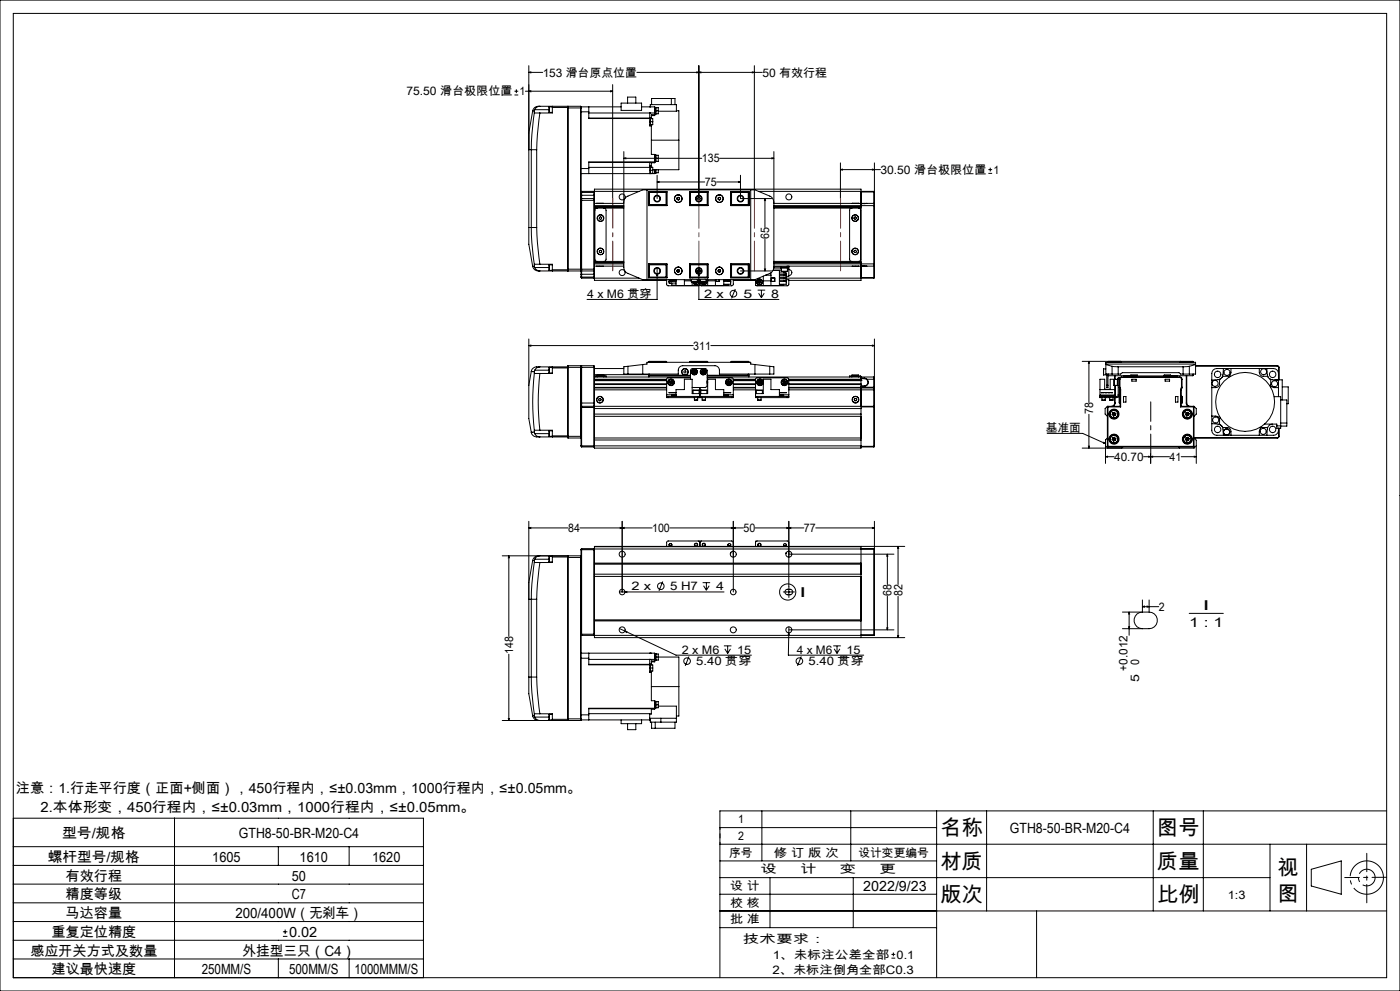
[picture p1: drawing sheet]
<svg xmlns="http://www.w3.org/2000/svg" width="420mm" height="297mm" viewBox="0 0 420 297" stroke-linecap="round" stroke-linejoin="round" font-family="sans-serif">
<g fill="none" stroke="#000" stroke-width=".3">
<path d="M0 0h420v297h-420zM4 4h412v289h-412zM158.6 19.7v48.5M209.7 19.7v39.8M226.3 19.7v39.8M154.3 28.5h1.2M154.3 27.3h1.2M154.9 26.8v1.1M157.6 27.3h26.2M158.6 21.7l.6-.1v.2zM158.6 21.7h4.2M158.6 27.3l.6-.1v.3z"/>
<path d="M159.8 33.2l-1.2 6.7v5h.8M159.8 33.2l.5 .1M160.3 33.7l-.7 6.6-.2 4.6M160.3 33.7l1.7 .2M160.3 33.3v.4M160.4 32.9l-.1 .4M160.4 32.9h4.3M162 31.9h-.4a1.75 1.75 0 0 0-1.8 1.3M162 33.9l-.8 6.5-.2 4.5M162 31.9l8.3 .1M162 31.9l-.9 .2-.7 .8M164.8 32v1.7"/>
<path d="M164.8 32h.9M164.8 33.7h.9M165.7 31.9v.3M165.7 32.2v1.7h-3.7M165.7 32.2h4.6M170.3 32v.3M170.3 32.3v48.4M170.3 32.3h4M170.4 31.9v49.3M170.4 31.9h3.8M170.4 31.9l-.1 .1M174.2 31.9v49.3"/>
<path d="M174.2 31.9l.1 .4M174.3 32.3v48.8M174.3 32h12M174.3 33.5h2.3M176.6 32v1.5M176.6 33.5v2h18.3M176.6 35.4h18.3M176.6 33.9h19.8M183.2 27.2l.6 .1-.6 .2zM183.8 25.4v34.1M186.3 30.9h6.2v2.2h-6.2zM188.3 30.9v-1.8h2.4v1.8"/>
<path d="M191.1 21.7h37.6M192.5 32h3.9v2.6h-1M194.9 36.5v1.2h.5M194.9 35.5h.3v2M194.9 35.5v1M194.9 36.5h.1M194.9 35.4v.1M194.9 33.9h.1M194.9 33.9v1.4M194.9 32h.1M194.9 32h.2v-.6h7.8v1.9h-5.4M194.9 36.5h.9"/>
<path d="M194.9 35.3v.1M194.9 35.3h.5M195.2 35.6h.6v.9M195.4 37.4v.3M195.4 37.7v8.6h1v2.5h-1v.9M195.4 35.3v.3M195.5 31.4v-1.9h7v1.9M195.8 36.5v.9l-.9 .1M196.4 34.4h-1v.9M196.4 32.2h.4v2h-.4M196.4 33.2h1.1M196.6 32.2v2"/>
<path d="M196.8 32.3h.7v.9M197.5 33.2v.9h-.7M201.4 29.5v1.9M202.9 33.2h.8v8.8M209.1 21.6l.6 .1-.6 .1zM209.7 21.7l.6-.1v.2zM225.7 21.6l.6 .1-.6 .1zM159.4 44.9h1.6M159.4 44.9v23.3M161 44.9v23.3M174.3 50.5h2.3M174.3 57.7h4"/>
<path d="M174.3 58.5h4M174.5 59.5v21.7M174.5 57.4v2.1M174.5 59.5h3.7M174.5 59.5l-.2 .2M174.5 57.4l-.2 .1M174.5 57.4h3.7M176.6 50.5v1.5M176.6 48.7h19.8M176.6 50.2h18.3M178.2 59.5v21.7M178.2 57.4v2.1"/>
<path d="M178.2 59.5l.1 .2M178.2 57.4l.1 .1M178.3 59.7v.3M178.3 59.7v-3h80v4.9M178.3 57.4h13.4M187.1 47.4l.6-.1v.3zM187.1 45.4v34.7l.4 1.1 .5 .6 4.8 2h33.7l4.8-2 .5-.6 .4-1.1M187.1 47.4h23.4M194.1 56.9v26.9M194.6 57.4h5.5v4.2h-5.5zM194.7 57.7v3.9M194.7 57.7h5.1"/>
<path d="M194.8 57.5v4M194.8 57.5l-.1 .2M194.8 57.5h5.3M194.9 48.7h.1M194.9 48.7v1M194.9 50.2v1.8M194.9 50.1h.3v1.9M194.9 52h.1M194.9 49.7v.5M194.9 49.7h.5M194.9 51h.9M195.2 50.1h.6v.9"/>
<path d="M195.4 49.7v.4M195.4 52h.1M195.4 42h8.3M195.8 51v1h-.6M196.4 48.5h-19.8v2M196.4 46.5l.2 2M196.4 50.9v1.1h-22.1M196.6 46.5h.9v1.9h-.7M196.6 50.9v1M196.8 46.5v1.9l-.4 .1M196.8 50.9v1h-.4M197.1 54.5l.6-.1v.3z"/>
<path d="M197.1 52.5v7M197.1 54.5h14.3M197.5 50.9v.9h-.7M199.8 57.7l.2-.2v4l-.2-.2M199.8 57.7v3.6M203.1 59.3l.1 .4M203.2 59.7l.3 .2M203.5 59.2l.3 .1M203.5 59.2l-.4 .1M203.7 42v8.9h-7.9M203.8 59.7l-.3 .2M203.8 59.3v.4"/>
<path d="M206.9 57.4h5.5v4.2h-5.5zM206.9 57.5h5.5M207.2 57.7v3.6M207.2 57.7l-.2-.2v4l.2-.2M207.2 57.7h5M212.2 57.7l.1-.2v4l-.1-.2M212.2 57.7v3.6M215 54.5h7.1M215.5 59.7l.3 .2M215.5 59.3v.4M215.8 59.2l.3 .1M215.8 59.2l-.3 .1"/>
<path d="M215.9 47.4h16.3M216.1 59.7l-.3 .2M216.1 59.3v.4M219.2 57.4h5.6v4.2h-5.6zM219.2 57.5h5.3M219.5 57.7v3.6M219.5 57.7l-.2-.2v4l.2-.2M219.5 57.7h5.1M221.5 54.4l.6 .1-.6 .2zM222.1 52.5v7h9.4M224.5 57.5v4M224.5 57.5l.1 .2"/>
<path d="M224.6 57.7v3.9M225.2 56.9v26.9M227.6 57.4h34.5M229.5 59.5l.2 .6h-.4zM229.5 59.5v8.7M231.6 47.3l.6 .1-.6 .2zM232.2 45.4v34.7M252.1 50.8l.6-.1v.3zM252.1 50.8h12M252.1 48.8v10.7M258.3 57.5h3.8M261.7 50.7l.6 .1-.6 .2z"/>
<path d="M262.1 57.4v.1M262.1 57.4l.2 .1h-.2M262.1 57.5v3.5M262.3 48.8v12.3M296.5 52h1.1M296.5 50.8h1.1M297.1 50.3v1.1M158.6 68.2v5l1.2 6.6M158.6 68.2h.8M159.4 68.2h1.6M159.4 68.2l.2 4.6 .7 6.5M159.8 79.8a1.85 1.85 0 0 0 2.2 1.4"/>
<path d="M160.3 79.3v.5M160.3 79.8l.1 .4M160.3 79.8h-.5M161 68.2l.2 4.4 .8 6.6M162 79.2l-1.7 .1M162 79.2h3.7v1.7M164.8 79.4v1.6M164.8 79.4h.9M174.3 60h4M178.3 60v20.7M178.3 79.8h8.8M178.3 61.6h8.8"/>
<path d="M178.3 79.1h8.8M178.3 61h8.8M178.3 62.4h8.8M178.3 78.3h8.8M178.3 62.1h8.8M178.3 78.7h8.8M178.3 62h8.8M179 79.8h2M179 61h2M179.1 62.4l-.4 .1-.2 .5v14.7l.2 .5 .4 .1M179.8 65.1l.4-.1 .3 .2-.1 .4-.3 .2-.3-.3zM179.9 75.1l.3-.1 .3 .2-.1 .4-.3 .1-.3-.2z"/>
<path d="M181.2 62.4l.4 .1 .2 .5v14.7l-.2 .5-.4 .1M187.1 60.6l.4-1.1 .5-.6 4.8-2h33.7l4.8 2 .5 .6 .4 1.1M194.6 79.8h.1M194.6 79.1h5.5v4.2h-5.5zM194.6 61h.1M194.7 79.1v3.9M194.8 79.2v4M194.8 79.2l-.1 .2h5.1M194.8 79.2h5.3M194.8 61.5h5.3M199.8 79.4l.2-.2v4l-.2-.2M199.8 79.4v3.6"/>
<path d="M199.8 61.3h-5.1l.1 .2M206.9 79.2h5.5M206.9 79.1h5.5v4.2h-5.5zM206.9 61.5h5.5M207.2 79.4v3.6M207.2 79.4l-.2-.2v4l.2-.2M207.2 79.4h5M207.2 61.3h5M212.2 79.4l.1-.2v4.1M212.2 79.4v3.6M219.2 79.1h5.6v4.2h-5.6zM219.2 79.2h5.3"/>
<path d="M219.2 61.5h5.3M219.5 79.4v3.6M219.5 79.4l-.2-.2v4l.2-.2M219.5 61.3h5.1l-.1 .2M224.5 79.2v4M224.5 79.2l.1 .2h-5.1M224.6 79.1v3.9M224.6 79.8h.2M224.6 61h.2M229.5 71.7v9.5M232.2 79.8h3.9M232.2 61.6h29.9"/>
<path d="M232.2 79.1h29.9M232.2 61h27.1M232.2 62.4h26.1M232.2 78.3h26.1M232.2 62.1h26.1M232.2 78.7h26.1M232.2 62h26.1M236.1 79.8h.5M236.1 79.8v.3M236.6 79.8v.3M255.6 62.4l-.5 .1-.2 .4v14.9l.2 .4 .5 .1M255.7 79.8h1.9"/>
<path d="M255.7 61h1.9M256.2 65.1l.4-.1 .3 .2v.4l-.4 .2-.3-.3zM256.3 75.1l.4-.1 .2 .3-.1 .4h-.4l-.2-.3zM257.6 62.4l.4 .1 .2 .4v14.9l-.2 .4-.4 .1M258.3 79.1v.6M258.3 79.1v.7M258.3 61.6v17.5M258.3 79.8v4.2h-21.7M259.3 61h-1v.6M259.3 79.7l2.8 .1M259.3 61h.8M259.3 79.8h.8"/>
<path d="M259.3 61h.1M259.3 79.7v.1M259.3 79.7l-22.7 .1M262.1 79.1h.2M262.1 61.6h.2M262.1 61v.6M262.1 61l.2 .1M262.1 61h-2.8M262.1 79.1v.7M262.1 61.6v17.5M262.1 79.8v3.4M262.3 61.1v.5"/>
<path d="M262.3 79.1v.5M262.3 79.6l-.2 .2M262.3 61.6v17.5M262.3 79.6v3.6M160.4 80.2l.7 .8 .9 .2M160.4 80.2h4.3M164.8 81h.9M165.7 80.9v.3M165.7 80.9h4.6M170.3 81.1l-8.3 .1M170.3 80.7v.4M170.3 80.7h8"/>
<path d="M170.3 81.1l.1 .1M170.4 81.2h3.8M174.3 81.1v1.1M174.3 82.2l.2 1.2M174.3 81.1l-.1 .1M174.3 83h4M174.3 81l.2 .2M174.3 82.2h4M174.5 81.2v2.2M174.5 81.2h3.7M174.5 83.4h3.7M178.2 81.2v2.2"/>
<path d="M178.3 80.7v.3M178.3 81v3h21.7M178.3 83.4h13.4M178.3 81l-.1 .2M178.3 83.2l-.1 .2M194.7 83h5.1M194.7 83l.1 .2M194.8 83.2h5.3M197.1 82l.2 .6h-.3zM197.1 80.4v9.3h-21M200 83.8v1.5l.4 .4 9.3-.1M200.7 83.8v.2h2.1"/>
<path d="M200.9 84.8h.5M201.5 84v.3l-.3-.2-.4 .2M201.5 84.8v.7h1.3M202.8 83.8v1.8h14.3v-1.8M202.8 84.3h-2.1v.5h2.1M203.1 81l.1 .4M203.2 81.4l.3 .2M203.5 80.8l.3 .2M203.5 80.8l-.4 .2M203.8 81.4l-.3 .2M203.8 81v.4M205.3 83.8v1.8"/>
<path d="M205.3 84.2h2.1M206.9 83.2h5.5M207.2 83.2v.1M207.2 83h5M207.4 84.5h1.8M207.4 83.8v.7M207.6 84.5v1.1M207.8 83.2v.1M207.9 84.5a.9 .9 0 0 0 1.3 .8 .9 .9 0 0 0 .2-1.5 .88 .88 0 0 1-.2 1.5 .88 .88 0 0 1-1.2-.8M208.4 84.5l.1 .3M208.5 84.8l.4 .2M208.5 84.8l.3-.3 .1 .5"/>
<path d="M208.9 84.5l.4 .1M209.2 83.8v.7M209.2 84.3l.1 .3M209.3 81.3h.2M209.3 84.6l-.4 .4M209.3 81.5l.1 .1M209.5 81.3h-.2l.2 .3M209.5 80.8v.5M209.5 81.1h.5M209.7 82l.1 .6h-.3zM209.7 80.4v9.3h24M210 81v.5"/>
<path d="M210 83.8v1.8M210.1 84.5h1.8M210.1 83.8v.7M210.3 84.5l.1 .5M210.3 84.5l.2 .5M210.7 84.5v.3M210.7 84.8l.5 .2M210.7 84.8l.4-.3 .1 .5M211.2 84.5l.4 .2M211.5 83.2v.1M211.6 84.7l-.4 .3M211.6 84.5v.2"/>
<path d="M211.9 84a.9 .9 0 0 1-.2 1.2 .9 .9 0 0 1-1.3-.2M211.9 84a.86 .86 0 0 1-.3 1.2 .86 .86 0 0 1-1.1-.2M211.9 83.8v.7M212.2 83.2v.1M212.2 83l.1 .2M212.3 83.8v1.8M212.3 84.2h2.3M214.6 83.8v1.8M214.7 83.8v.5h1.1v-.5M214.7 84.3h1.1M215.5 81.4l.3 .2M215.5 81v.4"/>
<path d="M215.8 80.8l.3 .2M215.8 80.8l-.3 .2M216.1 81.4l-.3 .2M216.1 81v.4M217.1 84.3h2.1M218.4 84v.3M218.4 85.2v.3h-1.3M218.4 84.3l.4-.2 .4 .2M219.2 84.4v.2M219.2 83.8v.2h-2.1M219.2 84.3v.9h-2.1M219.2 83.2h5.3"/>
<path d="M219.5 83h5.1M220 83.8v1.5l-.4 .4-9.4-.1M220 84h6.7M220.6 86.6l-1.1 2.8M222.1 81.2h9.4M224.6 83l-.1 .2M227.3 87h2.3M227.4 84.3v.5M227.4 84.3l.4 .2M227.4 84.8l.5 .2M227.6 87.9l.8 1.3M227.8 84l-.4 .3"/>
<path d="M227.8 84l.4 .2M227.8 84l.1 1M227.8 84.5l.4 .2M227.8 84.5l-.4 .3M228.2 84.2v.5M228.2 84.2l-.4 .3M228.2 84.7l-.3 .3M228.4 87v2.2M229 82.8v2.8M229 84.2h2.3M229.3 87.9l-.9 1.3M229.3 80.6h.4l-.2 .6z"/>
<path d="M229.6 82.5h1.7M231.3 81.7v3.9M231.4 83.3h1v1h-1zM231.9 81.1h1.9v4.5h-7.1v-1.9M232.1 80.6h2.3M232.2 80.1h3.9M232.4 83.3h-1v1h1M233.8 81.8h2.1v.5M233.8 82.7h2.1v.4h-2.1M233.8 83.5h2.1v.5h-2.1M233.8 84.3h2.1M233.8 82.3h2.1"/>
<path d="M233.8 81.2h.6M234.3 80.1v.3h2v-.3M234.4 81.3h1.8M234.4 80.4v.9M235.1 84v.3l.4-.2 .4 .2M235.1 81.3v.5M235.1 83.1v.4M235.1 85.2v.3h-1.3M235.1 83.4h27M235.3 81.8h.4M235.9 82.3a.41 .41 0 0 1-.4 .3 .41 .41 0 0 1-.4-.3v.4M235.9 82.1v.2"/>
<path d="M235.9 84.4v.2M235.9 83.8h.7v1.5l-.3 .4-9.4-.1M235.9 84.3v.9h-2.1M235.9 82.2h.1M236.1 80.1h.5M236.2 80.4v.9M236.2 80.6h.4M236.6 80.1v.5M236.6 80.8a.9 .9 0 0 1 1 .9 .9 .9 0 0 1-1 .9M236.6 80.6v2.2h-.7M258.3 83.2h3.8M262.1 83.2h.2"/>
<path d="M262.1 83.2v.2M262.3 83.2l-.2 .2M158.6 103.6l.6-.2v.3zM158.6 115.5v9.9l.8 4.2M158.6 101.6v13.9M158.6 103.6h49.4M159.4 111.3h.1M159.4 111.3l.9 .1M159.4 111.3l-.8 4.2M160.3 111.9h1.7M160.3 111.9a75 75 0 0 0 0 17.1M160.3 111.4v.5"/>
<path d="M160.4 110.9l-.1 .5M160.4 110.9h4.3M162 110h-.3a1.84 1.84 0 0 0-2.3 1.3M162 111.9a73.4 73.4 0 0 0 0 17M162 110a1.76 1.76 0 0 0-1.6 .9M162 110h8.3M164.7 110.9l.1 .9M164.8 110.1l-.1 .8M164.8 110.1v1.7M164.8 110.1h.9M164.8 111.8h.9M165.7 110v.3"/>
<path d="M165.7 110.3h4.6M165.7 110.3v1.6h-3.7M170.3 110.1h8M170.3 110.3v20.3M170.4 109.6l-.1 .7M170.4 109.6v21.7M170.4 109.6h3.8M174.2 109.6v21.7M174.2 109.6l.1 12.4M174.5 109.6v12.2M174.5 109.6h3.7M174.5 109.6l-.2 .2"/>
<path d="M178.2 109.6v12.2M178.2 109.6l.1 .5M178.3 110.5h8.8M178.3 113.7h21.7M178.3 116.1h21.7M178.3 110.1v10.7M178.3 113h28.9M178.3 116.3h21.7M178.3 116.8h21.7M178.3 114h21.7M178.3 115.2h21.7M178.3 114.1h21.7"/>
<path d="M178.3 115.1h21.7M178.3 112.3h16.4M178.3 113.9h21.7M179.1 112.6h.1M179.2 112.4h.1M179.1 112.7h-.6v.3M179.1 112.6h2.1M179.1 112.5h2.1M179.1 112.5v.5M179.1 112.7h2.1M179.2 112.4l2 .1M179.7 119.5l.4-.1 .2 .3-.1 .3-.3 .2-.3-.3z"/>
<path d="M181.2 112.6l-.1 .1M181.2 112.7h.6v.3M181.2 112.5v.5M188.4 112.1h15.1v-1.2a1.33 1.33 0 0 1 1.3-1.3h9.7a1.39 1.39 0 0 1 1.3 1.3v1.2h15.1M188.4 109.8l-1.3 .1v2.2h1.3M188.4 109.8v2.3M192.8 109.3v2.8M192.8 109.3l1.3-.2v-.5h31.1v.5l1.3 .2M192.8 109.3l-4.4 .5M194.7 108.4v.2M194.7 112.1v.9M194.7 108.4h5.3"/>
<path d="M194.8 108.3l5.2 .1M194.8 108.3v.3M194.8 112.1v.4M194.8 112.5l-.1 .1h12.5M194.8 112.5h12.4M194.8 108.3l-.1 .1M200 118.8v.4h.5M200 118.8h.5M200 118.3v.5M200 108.4v.2M200 118.3h2.8M200.5 119.2h9"/>
<path d="M200.5 118.8h9M200.5 118.8v.4M200.8 114.7l.4 .4M201 114.2l-.2 .5M201 114.2l.3 .4M201.3 114.6l-.1 .5M201.3 114.6l.3 .4M201.3 114.6l-.5 .1M201.5 114.1l-.5 .1M201.5 114.1l.3 .4M201.5 114.1l-.2 .5M201.6 115l-.4 .1"/>
<path d="M201.8 114.5l-.2 .5M201.8 114.5l-.5 .1M202.8 118.8v-2h2.5v-3.1h2.3v4.3h4.7v-4.3h2.3v3.1h2.5v2M202.8 118.4h-1.3v.2h1.3M202.8 117.6h-2.1l2.1 .1M207 108.4h5.3M207 108.4v.2M207.2 113.2l-6.9 .1-.3 .4v4.6M207.2 113.7v-2.7l.2-.4 4.2-.1 .4 .2 .2 4.8-.3 .4-.4 .2h-3.9M207.8 111.5l.3 .4M207.9 117h1.8M207.9 117v1"/>
<path d="M208 111h.6M208 111l-.2 .5M208 111l.6 .9M208.3 119.9h.6M208.3 119.2v.7M208.3 111.4h.5M208.3 111.4l-.5 .1M208.3 111.4l-.2 .5M208.6 111l.2 .4M208.6 111l-.3 .4M208.6 111.9h-.5M208.8 111.4l-.2 .5"/>
<path d="M208.9 119.9h.4M209.3 119.9h-.4M209.3 119.2v.7M209.5 118.8h1M209.5 119.2h.5M209.5 118.8v.4M209.7 117v1M210 119.2h.5M210 116.1v3.1M210.3 117h1.8M210.3 117v1M210.5 118.8v.4"/>
<path d="M210.5 119.2h9M210.5 118.8h9M210.5 111.5l.2 .4M210.6 119.9h1M210.6 119.2v.7M210.7 111h.5M210.7 111l-.2 .5M210.7 111l.3 .4M211 111.4h.5M211 111.4l.2 .5M211 111.4l-.5 .1M211 111.4l-.3 .5"/>
<path d="M211.2 111l.3 .4M211.2 111l-.2 .4M211.2 111.9h-.5M211.5 111.4l-.3 .5M211.6 119.2v.7M212.1 117v1M212.2 114v1.1M212.2 113.2l7.7 .2 .1 4.9M212.2 114.2v.7M212.2 114.3v.5M212.2 112.5h12.3M212.2 113h49.9"/>
<path d="M212.3 108.4v.2M213.3 103.6h49M217.1 118.4h1.3v.2h-1.3M217.1 117.6h2.1l-2.1 .1M217.1 118.3h2.9M218.2 114.4v.5M218.2 114.4l.9 .4M218.2 114.9l.5 .2M218.6 114.1l-.4 .3M218.6 114.1l.5 .2M218.6 114.1l.1 1M219.1 114.3v.5"/>
<path d="M219.1 114.3l-.9 .6M219.1 114.8l-.4 .3M219.3 108.4h5.3M219.3 108.4v.2M219.5 118.8h.5M219.5 118.8v.4M220 113.7h6.7M220 118.8v.4h-.5M220 118.3v.5M220 116.1h6.7M220 116.3h6.7M220 116.8h6.7"/>
<path d="M220 114h6.7M220 115.2h6.7M220 114.1h6.7M220 115.1h6.7M220 113.9h6.7M224.5 108.3l-5.2 .1M224.5 108.3v.3M224.5 112.1v.4M224.5 112.5l.1 .1h-12.4M224.5 108.3l.1 .1M224.6 108.4v.2M224.6 112.1v.9"/>
<path d="M226.5 109.3v2.8M226.5 109.3l4.4 .5M226.7 118.8h.5M226.7 118h2.3v-4.3h2.3v3.1h2.5v2M226.9 117h1.8M226.9 117v1M227.2 119.2h8.9M227.2 118.8h8.9M227.2 118.8v.4M227.3 119.9h1M227.3 119.2v.7M227.5 114.8l.4 .3"/>
<path d="M227.6 114.3l-.1 .5M227.6 114.3l.4 .3M228 114.6l.4 .3M228 114.6l-.1 .5M228 114.6l-.5 .2M228 114.1l-.4 .2M228 114.1l.4 .3M228 114.1v.5M228.3 119.2v.7M228.4 114.9l-.5 .2M228.4 114.4v.5M228.4 114.4l-.4 .2"/>
<path d="M228.7 117v1M230.9 109.8l1.3 .1v2.2h-1.3M230.9 109.8v2.3M233.8 118.4h1.3v.2h-1.3M233.8 117.6h2.1l-2.1 .1M233.8 118.3h2.8M234.9 114.4v.5M234.9 114.4l.4 .2M234.9 114.9l.4 .2M235.3 114.1l-.4 .3M235.3 114.1l.4 .2M235.3 114.1v1"/>
<path d="M235.3 114.6l.5 .2M235.3 114.6l-.4 .3M235.7 114.3l.1 .5M235.7 114.3l-.4 .3M235.8 114.8l-.5 .3M236.1 118.8h.5M236.1 118.8v.4M236.6 118.3v-4.6l-.3-.4-9.1-.1-.5 .5v5.5h.5M236.6 118.8v.4h-.5M236.6 118.3v.5M236.6 113.9l21.7 .1M236.6 115.2h21.7h-21.7"/>
<path d="M236.6 113.7h21.7M236.6 116.1h21.7M236.6 116.3h25.5M236.6 116.8h25.5M236.6 114h21.7M236.6 114.1h21.7M236.6 115.1h21.7M255.6 112.6h2M255.6 112.6v.1M255.6 112.5h2M255.6 112.7h-.7v.3M255.6 112.5v.5"/>
<path d="M255.6 112.7h2M256.5 119.4h.4l.1 .4-.2 .3h-.4l-.1-.3zM257.6 112.7h.6v.3M257.6 112.5v.5M258.3 116.1v18.2h-80v-12.5M258.3 114h.1M258.3 113.7v2.4M258.3 115.8h1M258.3 116.1h3.8M258.3 115.7h1M258.3 113.5h1M259.3 113.5l.7 .2"/>
<path d="M259.3 113.3l.7 .4M259.3 113.3h-1v-.3v.7M259.3 113.3v.2M259.3 115.7v.1M260 113.7a1.09 1.09 0 0 1 .3 1.2 1.09 1.09 0 0 1-1 .8M260 113.7a1.19 1.19 0 0 1 .4 1.3 1.19 1.19 0 0 1-1.1 .8M260 113.7h2.1M260 113.7h.1M261.7 103.4l.6 .2-.6 .1zM262.1 113v.7M262.1 113l.2 .1v.6h-.2M262.1 116.1h.2"/>
<path d="M262.1 116.1v.2M262.1 116.8h.2M262.1 116.3v.5M262.1 113.7v2.4M262.1 116.8v5M262.3 116.2l-.2 .1M262.3 116.1v.1M262.3 116.2v.6M262.3 101.6v14.5M262.3 116.8v17M324.7 108.3h33.2M326.7 108.3v12.3"/>
<path d="M326.7 108.3l.1 .6h-.3zM330 116.8h4.5M330.1 118.4h4.3v.2h-4.3zM330.4 117.6l.8 .1zM330.4 118.8h-.5v.4h.5M330.4 119.2h1.4M330.4 118.8h4.6M330.4 118.8v.4M330.6 119.9h1M330.6 119.2v.7M331 112.3h.1M331 112.2v.1"/>
<path d="M331.1 110.6l-.1 1.6M331.1 112.2v.2M331.1 110.6v1.6M331.1 112.4h.9M331.1 110.6h.7M331.6 117.6l.5 .1zM331.6 119.2v.7M331.8 119.2h.9M331.8 118.8v.4M331.8 109.1h26.9M331.8 109.3l1.8 .5M332 115.5v.6h.4v-.6"/>
<path d="M332 115.5h.4M332 112.1v3.4M332.4 108.4h4M332.4 108.4v.2M332.4 112.1v3.4M332.4 108.4l.1-.1v.3M332.4 112.5l.1 .1M332.4 117.6l.5 .1zM332.5 112.6h6.7M332.5 112.1v.5M332.7 119.2h2.3M332.7 118.8v.4"/>
<path d="M332.9 119.9h1M332.9 119.2v.7M333.3 117.6l.5 .1zM333.6 112.1h1.9M333.6 109.8l1.9 .1M333.6 112.1h-1.8v-3.5h26.9v3.5h-1.9M333.6 109.8v2.3M333.9 119.2v.7M334.2 113.7h.1M334.2 113.7v1.8M334.2 115.5h1M334.2 113.7h1"/>
<path d="M334.4 112.6v1.1M334.4 119.2v1.6M334.5 113.7h-1.4v3h-1.7v-3h-1.4v5.1M334.5 115.5v3.3M334.5 112.6v1.1M334.5 119.2v1.6M335 118.8v.4M335.5 113.6h-.3v2h.3M335.5 118.3l-.5 .5M335.5 109.9h19.4M335.5 112.1h.7l.5-.4h17l.5 .4h.7M335.5 118.3h.3"/>
<path d="M335.5 113.7h.3M335.5 109.9v2.2M335.5 113.7v4.6M335.8 118.8v2M335.8 118.8h.1M335.8 113.7v-.5h-.3v.5M335.8 118.3a.84 .84 0 0 1-.8 .9M335.8 113.7h.2M335.8 116.1l.1 .2M335.8 118.8h.2M335.8 113.7v4.6M335.9 116.3l.1 .5"/>
<path d="M336 118.8h.1M336 116.1h-.2l.1 .2M336 116.1v.1M336 116.2l-.1 .1M336 116.2l.2 .6M336 118.8v2M336 113.7v2.4M336 116.8h.2M336 116.8v5M336.2 116.8v5.2M336.4 108.4l-.2-.1v.3M336.4 108.4v.2"/>
<path d="M336.5 113v.1M336.5 113.1l-.5 .6M336.5 113l-.5 .2-.2 .5M336.5 113h17.4M336.5 113.1h17.4M337 118.8h.8v1.7h-.8zM337.9 112.7h-.7v.3M337.9 112.7h14.6M337.9 112.7v.3M339.2 112.6l.1 .1M339.2 112.6h2M339.2 112.5h2"/>
<path d="M339.2 112.5v.2M339.5 113.7h1.4v.5h-1.4zM341.2 112.4l-2 .1M341.2 112.7h.1M341.2 112.5h.1M341.2 112.5v.1M349.2 112.5h2M349.2 112.6l.1 .1M349.2 112.6h2M349.2 112.5v.1M349.5 113.7h1.4v.5h-1.4zM351.2 112.6v.1"/>
<path d="M351.2 112.6h6.7M351.2 112.5v.2M352.5 112.7h.7v.3M352.5 112.7v.3M352.6 118.8h.8v1.7h-.8zM353.9 113.1l.5 .6M353.9 113v.1M353.9 113l.5 .2 .2 .5M354 108.4h4M354 108.4v.2M354 108.4l.2-.1v.3M354.2 116.8h.2"/>
<path d="M354.2 116.8v5.2M354.4 116.8v5M354.4 116.2l-.2 .6M354.4 116.2l.1 .1M354.4 118.8h.1M354.4 113.7h.2M354.4 116.1h.2l-.1 .2M354.4 116.1v.1M354.4 118.8v2M354.4 118.8h.2M354.4 113.7v2.4M354.5 116.3l-.1 .5"/>
<path d="M354.6 118.8v2M354.6 113.7l-.1 2.6M354.9 112.1h1.9M354.9 109.9v2.2M355.9 112.6v8.2M356 112.6v8.2M356.8 109.8l-1.9 .1M356.8 109.8v2.3M357.9 108.3l.1 .1M357.9 108.3v.3M357.9 112.1v.5M358 108.4v.2"/>
<path d="M358 112.1l-.1 .5M358.7 109.6h24.5M358.7 109.7h24.5M358.7 109.3l-1.9 .5M363.5 115v13.9a1.51 1.51 0 0 0 1.6 1.6h2.7M365.9 113.7v1.3a1.14 1.14 0 0 1-1.2 1.2h-1.2M365.9 113.7l-2.4 .2M366.2 113.5l-.3 .2M366.8 112.8l-.9 .9M366.8 112.8h1.7l.2 .3M366.8 112.8l-.2 .3M367 110.5l-.2 2.3"/>
<path d="M369.3 110.5v1.4l-.4 .6 .2 .3M377.8 110.5v1.1a1.21 1.21 0 0 0 1.2 1.2h1.3M379 110.5h-13.9a1.45 1.45 0 0 0-1.6 1.4v2.9M379.2 110.5h2.8a1.51 1.51 0 0 1 1.5 1.4v1.9M380 110.5l.3 2.3M380.3 112.8l.9 .9M380.3 112.8l.2 .3M380.9 113.5l.3 .2M381.2 116l.3-.2 .6 .4h1.4M381.2 113.7v1.7l-.3 .2M381.2 113.7l2.3 .2v5M382.2 118.9h2v9.4h-1.2v-1.2h-3.6"/>
<path d="M382.5 113.8h2.2v6.1M383.2 109.6l.4 .1 .1 .4M383.2 109.7l.4 .4M383.2 109.6v.1M383.6 110.1h.1M383.6 110.1v3.7M383.7 110.1v3.7M384.2 119.9h1.8v7.8h-1.8M384.7 116h1.8v5h-.5M159.4 129.6a2.06 2.06 0 0 0 2.6 1.3M159.4 129.6h.1M160.3 129v.5"/>
<path d="M160.3 129.5l.1 .5M160.3 129.5l-.9 .1M160.4 130l.7 .7 .9 .2M160.4 130h4.3M162 128.9l-1.7 .1M162 128.9h3.7v1.7M162 130.9h8.3M164.7 130l.1 .8M164.8 129.1l-.1 .9M164.8 129.1v1.7M164.8 129.1h.9M164.8 130.8h.9"/>
<path d="M165.7 130.6v.3M165.7 130.6h4.6M170.3 130.6l.1 .7M170.3 130.8h4M170.4 131.3h3.8M174.3 122v11.8l.2 .1M174.3 131.2l-.1 .1M174.3 133.6h4M174.3 122.2h4M174.3 120.8h4M174.5 121.8v12.1M174.5 133.9h3.7"/>
<path d="M174.5 121.8h3.7M174.5 121.8l-.2 .2M178.2 121.8v12.1M178.2 121.8l.1 .2M178.3 120.8v1M178.3 131.3h80M178.3 133.6h80M178.3 133.8l-.1 .1M178.3 121.8h83.8M178.3 124.1h80M178.3 124.8h80M178.3 122.4h80"/>
<path d="M178.3 131.9h80M258.3 133.9h3.8M258.3 133.8h3.8M258.3 122h3.8M262.1 133.8v.1M262.1 133.8h.2M262.1 121.8l.2 .1-.2 .1M262.1 121.8v.2M262.1 122v11.8M262.3 133.8l-.2 .1M314.1 129.9h10.7l6.8 3.1M326.5 133.7h.3l-.1 .6z"/>
<path d="M326.7 124.2v10.1M331.2 132.6l.4 .4-.6-.1zM331.6 136.9l.6-.2v.3zM331.6 136.9h2.6M331.6 133.6l.7 .7M332.2 122l.2-.2v.2M332.2 122h.2M332.2 133.8h.2M332.2 133.8l.2 .1M332.2 131.3l-.6 .6v7M332.2 122v11.8M332.4 133.8v.1"/>
<path d="M332.4 133.9h25.6M332.4 133.8h25.6M332.4 122h3.8M332.4 122v11.8M333.7 124.2l.3 .5M333.7 131.8l.3 .4M333.8 123.7l-.1 .5M333.8 123.7l.4 .4M333.8 131.2l-.1 .6M333.8 131.2l.4 .4M334.2 124.1l-.2 .6M334.2 124.1l.4 .4"/>
<path d="M334.2 124.1l-.5 .1M334.2 131.6l.4 .4M334.2 131.6l-.5 .2M334.2 131.6l-.2 .6M334.4 120.8a.96 .96 0 0 1-1 1M334.4 120.8h.1M334.4 123.6l.4 .4M334.4 123.6l-.6 .1M334.4 123.6l-.2 .5M334.4 131.1l-.6 .1M334.4 131.1l.4 .4M334.4 131.1l-.2 .5"/>
<path d="M334.5 120.8l-.5 1M334.6 124.5l-.6 .2M334.6 132l-.6 .2M334.8 124l-.2 .5M334.8 124l-.6 .1M334.8 131.5l-.2 .5M334.8 131.5l-.6 .1M335.8 120.8h.2M336 120.7v.1M336 121.8l.2 .2M336 121.8h-3.8l-.7 .6v1.7l.7 .7M336.9 133.9l-.3 .4"/>
<path d="M343.1 136.9h7.7M344.6 136.7l.6 .2-.6 .1zM345.2 136.9l.6-.2v.3zM345.2 136v2.9M353.6 133.9l.3 .4M354.2 122h3.8M354.4 136.9h4.5M354.4 120.7v.1M354.4 121.8l-.2 .2M354.4 121.8h3.8l.7 .6v1.7l-.7 .7M354.4 120.8h.2M355.6 131.8l.4 .4"/>
<path d="M355.6 124.2l.4 .5M355.8 131.2l-.2 .6M355.8 131.2l.8 .8M355.8 123.7l-.2 .5M355.8 123.7l.8 .8M355.9 120.8l.1 .4 .4 .6M355.9 120.8h.1M356 120.8a1.02 1.02 0 0 0 1 1M356.2 124.1l-.2 .6M356.2 124.1l-.6 .1M356.4 131.1l-.6 .1M356.4 131.1l.4 .4"/>
<path d="M356.4 131.1l-.4 1.1M356.4 123.6l.4 .4M356.4 123.6l-.6 .1M356.4 123.6l-.2 .5M356.6 132l-.6 .2M356.6 124.5l-.6 .2M356.8 131.5l-.2 .5M356.8 131.5l-1.2 .3M356.8 124l-.2 .5M356.8 124l-.6 .1M358 122h.2M358 122v-.2l.2 .2"/>
<path d="M358 133.8h.2M358 133.8v.1M358 122v11.8M358.2 133.8l-.2 .1M358.2 131.2h25M358.2 122v11.8M358.3 136.7l.6 .2-.6 .1zM358.9 133.6l-.7 .7h-33.5M363.5 124.7h1.4l.6 .4 .4-.2M363.5 127l2.4 .2M365.8 127.2a2.25 2.25 0 0 1 1.2 2.5v.8M365.9 127.2l.9 .9h1.3a1.15 1.15 0 0 1 1.2 1.2v1.2"/>
<path d="M366.1 125.3l-.2 .1v1.8M378 128.1l.2 .3-.4 .6v1.5M378.4 127.8l.2 .3h1.7M380.3 128.1l-.3 2.4M381.8 127.1a1.64 1.64 0 0 0-1.5 1M383 127.6h1.2M383.2 131.3h-25l.7 .6v7M383.2 131.2v.1M383.5 128.3a1.64 1.64 0 0 1-1.5 2.2h-13.9M383.6 130.8l-.4 .4M383.6 130.8h.1M383.6 128.3v2.5"/>
<path d="M383.7 130.8l-.1 .3-.4 .2M383.7 128.3v2.5M384.2 126.8h1.8M158.6 158.2l.6-.1v.3zM158.6 156.2v46.7M158.6 158.2h11.8M186.1 158.1l.6 .1-.6 .2zM186.7 158.2l.6-.1v.3zM186.7 156.2v21.2M195.7 158.2h-21.7M219.4 158.1l.6 .1-.6 .2zM220 158.2l.6-.1v.3z"/>
<path d="M220 156.2v21.2M223 158.2h-22.1M226.6 158.2h14.6M236 158.1l.6 .1-.6 .2zM236.6 156.2v19.6M236.6 158.2l.6-.1v.3zM244.7 158.2h17.6M261.7 158.1l.6 .1-.6 .2zM262.3 156.2v34M152.6 166.6v24.1M152.6 166.6l.2 .6h-.3zM159.4 179.6h1.6"/>
<path d="M159.4 179.6v23.3M159.8 168l-1.2 6.6v5h.8M159.8 168h.5M160.3 168.4l-.7 6.6-.2 4.6M160.3 168.4l1.7 .2M160.3 168v.4M160.4 167.6a1.64 1.64 0 0 1 1.6-1h-.4a1.75 1.75 0 0 0-1.8 1.4M160.4 167.6l-.1 .4M160.4 167.6h4.3M161 179.6v23.3M162 168.6l-.8 6.5-.2 4.5M164.8 166.8v1.6"/>
<path d="M164.8 166.8h.9M164.8 168.4h.9M165.7 166.6v.3M165.7 166.9v1.7h-3.7M165.7 166.9h4.6M170.3 166.6v.1M170.3 166.7v49.1M170.3 166.7v.4M170.3 167.1v48.3M170.3 167.1h4M174.2 166.6v49.3M174.2 166.6h-23.5"/>
<path d="M174.2 166.6l.1 .1M174.3 164.8h4M174.5 164.4l-.2 .2v50.8M174.5 164.4v26M174.5 164.4h3.7M178.2 164.4v26M178.2 164.4l.1 .2M178.3 168.8h80M178.3 169.1h80M178.3 164.5h80M178.3 163.9h80M178.3 172.8h80"/>
<path d="M185.8 177.4h31.4M187.5 177.4l.6-.1v.3zM198.8 174.3l-1.1 2.8M200.7 163.2v.2M200.9 162.9h.5M201.5 163.2v.2h-.7M208.6 163.8a.5 .5 0 0 1-.2-.8 .5 .5 0 0 1 .8 0 .5 .5 0 0 1-.2 .8M209.7 162.2h.5M210 162.2v1.6M210.8 174.6h2.2M211 163.8a.5 .5 0 0 1-.3-.8 .5 .5 0 0 1 .8 0 .5 .5 0 0 1-.2 .8M211.1 175.5l.8 1.4"/>
<path d="M211.9 174.6v2.3M212.8 175.5l-.9 1.4M218.4 163.2v.2M219.2 165.7l-.1 .2M219.2 163.2v.2h-.8M220 162.6l-.4-.5h-9.2l-.4 .5-.4-.5h-9.2l-.4 .4v1.3M226.7 162.6l.3-.5h9.3l.3 .5M226.9 162.2h-.2v1.6M227.6 163.8a.5 .5 0 0 1-.2-.8 .5 .5 0 0 1 .8 0 .5 .5 0 0 1-.2 .8M235.1 163.2v.2h.8v-.2M235.8 176.8l1.2-.2a.83 .83 0 0 1 .8 .8 .83 .83 0 0 1-.8 .9 1.19 1.19 0 0 1-1.4-.5l-.1-.5zM235.8 177.4h1.7"/>
<path d="M235.9 165.7l-.1 .2M236.6 176.6v1.7M236.6 166.1h31.6M258.3 172.1h-80M258.3 163.8v27.3M258.3 164.4h3.8M258.3 164.6h3.8M262.1 164.4l.2 .2h-.2M262.1 164.4v.2M262.1 164.6v25.6M266.2 166.1l.1 .6h-.3zM266.2 166.1v9.1"/>
<path d="M266.2 178.7v10.1M269.4 163.8l.2 .6h-.3zM269.4 163.8v11.4M269.4 178.7v12.4M271.4 163.8h-93.1v27.3h93.1M342.7 179.8v3.6a2.49 2.49 0 0 0-2.5 2.5 2.49 2.49 0 0 0 2.5 2.5M344.7 179.8v3.6M152.6 196.1v19.8M174.3 195.8h2.3M174.3 197.3h2.3M174.3 190h4M174.3 190.2l.2 .2"/>
<path d="M174.5 190.4h3.7M176.6 195.8v1.5M176.6 195.8h19.8v2.6h-1M176.6 197.3v1.9h18.3M176.6 199.1h18.3M176.6 197.6h19.8M178.3 190.2l-.1 .2M178.3 190.4h83.8M178.3 186.1h80M178.3 185.8h80M185.8 188.4l1.7 .7M187.5 189.1l.6 .2-.2 .2z"/>
<path d="M187.5 189.1l15.3 7.3h22.6M194.9 199.2h.3v2M194.9 199.2v1M194.9 199.1v.1M194.9 197.6h.1M194.9 197.6v1.5M194.9 197.6v.1M194.9 195.8h.1M194.9 195.8h.3M194.9 199h.5M195.2 199.3h.6v.9M195.2 195.8h.1"/>
<path d="M195.4 199v.3M196.4 196.9h7.3v8.9M196.4 198.1h-1v.9M196.4 195.9h.4v2h-.4M196.6 195.9v2M196.8 196h.7v1.8h-.7M206.7 196.7l-1.1 2.9M217.2 193.6h2.2M217.5 194.4l.8 1.4M218.3 193.6v2.2M219.1 194.4l-.8 1.4M236.6 188.8h31.6"/>
<path d="M236.6 189.6l.2 .6h-.3zM236.7 187.9l-.2 8.5h22.6M240.4 196.7l-1.1 2.9M250 193.6h2.2M250.3 194.4l.8 1.4M251.1 193.6v2.2M252 194.4l-.9 1.4M258.3 190.2h3.8M262.1 190.2h.2M262.1 190.2v.2M262.3 190.2l-.2 .2M266 188.2h.3l-.1 .6z"/>
<path d="M269.3 190.5h.3l-.2 .6zM336.7 183.4h8M338.6 187.8h.3l-.2 .6zM338.7 183.4v7M338.7 183.4l.2 .6h-.3zM342.7 181.8l.6-.2v.4zM342.7 181.8h4.9M344.1 181.6l.6 .2-.6 .2zM344.7 183.4a2.49 2.49 0 0 1 2.5 2.5 2.49 2.49 0 0 1-2.5 2.5h-8M356.8 183.8h10.2M152.5 215.3h.3l-.2 .6zM158.6 202.9v5l1.2 6.7"/>
<path d="M158.6 202.9h.8M159.4 202.9l.2 4.6 .7 6.6M159.4 202.9h1.6M159.8 214.6a1.85 1.85 0 0 0 2.2 1.3 1.63 1.63 0 0 1-1.6-1M160.3 214.1v.4M160.3 214.5l.1 .4M160.3 214.5l-.5 .1M160.4 214.9h4.3M161 202.9l.2 4.5 .8 6.5M162 213.9l-1.7 .2M162 213.9h3.7v1.7M164.8 214.1v1.7"/>
<path d="M164.8 215.8h.9M164.8 214.1h.9M165.7 215.6v.3M165.7 215.6h4.6M170.3 215.8v.1M170.3 215.4v.4M170.3 215.4h4M174.2 215.9h-23.5M174.3 215.4l-.1 .5M174.3 214.2h2.3M176.6 214.2v1.6M176.6 212.4h19.8"/>
<path d="M176.6 213.9h18.3M186.3 215.8v1.1h6.2v-1.1M188.3 216.9v1.8h2.4v-1.8M194.9 200.2v1.3h.5M194.9 213.9v1.9M194.9 200.2h.9M194.9 215.3h8M195.4 201.1v.4M195.4 201.5v8.5h1v2.3M195.4 205.8h8.3M195.5 216.4v1.9h7v-1.9M195.8 200.2v.9l-.9 .1"/>
<path d="M196.4 212.3v.1M196.4 210.2l.2 2M196.4 212.4l-1 .1v1.5l-.5-.1M196.4 212.3h-19.8v1.9M196.4 211.2h1.1M196.6 210.2h.2v2h-.4M196.6 216.4v1.9M196.8 210.3h.7v.9M197.5 211.2v.9h-.7M197.5 211.6h5.4v4.8h-7.8v-.6h-20.8M198.3 215.3v1.1M203.7 205.8v8.8h-.8"/>
<path d="M4 245.2h123v47.8M4 253.7h123M4 259.4h123M52.4 245.2v47.8M83.5 253.7v5.7M104.7 253.7v5.7M216 253h200M216 248h65M216 258h65M228.6 243v15M255.2 243v15M281 243v50"/>
<path d="M296 243v30M346 243v30M361 243v30M381 253v20M392 253v20M416 243h-200v50M4 265h123M4 270.6h123M4 276.2h123M84.9 279.3h1.3M85.5 278.6v1.3M216 278h65"/>
<path d="M216 273h200M216 263h165M216 268h65M231 263v15M256 263v15M311 273v20M393.4 260.5l9-2.5v10l-9-2.5zM4 281.8h123M4 287.4h123M83.5 287.4v5.6M84.9 280.6h1.3M104.7 287.4v5.6"/>
<path d="M267.4 287.2h1.2M267.4 286h1.2M268 285.5v1.1"/>
<circle cx="186.6" cy="59" r=".89"/>
<circle cx="197.1" cy="59.5" r="1.01"/>
<circle cx="197.1" cy="59.5" r=".83"/>
<circle cx="203.5" cy="59.5" r="1.15"/>
<circle cx="203.5" cy="59.5" r="1.11"/>
<circle cx="209.6" cy="59.5" r=".84"/>
<circle cx="209.7" cy="59.5" r="1.01"/>
<circle cx="209.7" cy="59.5" r=".42"/>
<circle cx="215.8" cy="59.5" r="1.11"/>
<circle cx="215.8" cy="59.5" r="1.16"/>
<circle cx="222.1" cy="59.5" r="1.02"/>
<circle cx="222.2" cy="59.5" r=".84"/>
<circle cx="236.7" cy="59" r=".91"/>
<circle cx="180.1" cy="75.4" r=".96"/>
<circle cx="180.2" cy="75.4" r="1.01"/>
<circle cx="180.2" cy="65.4" r="1"/>
<circle cx="180.2" cy="65.4" r=".95"/>
<circle cx="256.5" cy="75.4" r=".94"/>
<circle cx="256.5" cy="65.4" r=".95"/>
<circle cx="256.5" cy="65.3" r=".99"/>
<circle cx="256.6" cy="75.4" r="1"/>
<circle cx="186.6" cy="81.7" r=".89"/>
<circle cx="197.1" cy="81.2" r="1.01"/>
<circle cx="197.1" cy="81.2" r=".83"/>
<circle cx="203.5" cy="81.2" r="1.15"/>
<circle cx="203.5" cy="81.2" r="1.12"/>
<circle cx="209.6" cy="81.2" r=".43"/>
<circle cx="209.6" cy="81.2" r=".84"/>
<circle cx="209.7" cy="81.2" r="1.01"/>
<circle cx="215.8" cy="81.2" r="1.12"/>
<circle cx="215.8" cy="81.2" r="1.16"/>
<circle cx="220" cy="88" r=".99"/>
<circle cx="222.1" cy="81.2" r="1.02"/>
<circle cx="222.2" cy="81.2" r=".84"/>
<circle cx="227.8" cy="84.5" r=".87"/>
<circle cx="227.8" cy="84.5" r=".9"/>
<circle cx="180" cy="119.8" r="1"/>
<circle cx="180" cy="119.8" r=".96"/>
<circle cx="201.3" cy="114.6" r="1.01"/>
<circle cx="201.3" cy="114.6" r=".85"/>
<circle cx="201.3" cy="114.6" r=".9"/>
<circle cx="205.5" cy="111.5" r=".33"/>
<circle cx="205.5" cy="111.5" r=".9"/>
<circle cx="205.5" cy="111.5" r="1.01"/>
<circle cx="208.3" cy="111.4" r=".87"/>
<circle cx="211" cy="111.4" r=".87"/>
<circle cx="218.6" cy="114.6" r="1"/>
<circle cx="218.7" cy="114.6" r=".86"/>
<circle cx="218.7" cy="114.6" r=".89"/>
<circle cx="228" cy="114.6" r=".86"/>
<circle cx="228" cy="114.6" r=".9"/>
<circle cx="228" cy="114.6" r="1.01"/>
<circle cx="235.3" cy="114.6" r=".86"/>
<circle cx="235.3" cy="114.6" r=".89"/>
<circle cx="235.3" cy="114.6" r="1"/>
<circle cx="256.6" cy="119.8" r="1"/>
<circle cx="256.7" cy="119.8" r=".95"/>
<circle cx="364.5" cy="114.9" r=".91"/>
<circle cx="365.3" cy="112.2" r=".97"/>
<circle cx="368.1" cy="111.6" r=".92"/>
<circle cx="379.1" cy="111.4" r=".92"/>
<circle cx="381.8" cy="112.2" r=".97"/>
<circle cx="382.4" cy="115" r=".91"/>
<circle cx="334.2" cy="124.1" r="1.5"/>
<circle cx="334.2" cy="124.1" r="1.14"/>
<circle cx="334.2" cy="131.6" r="1.14"/>
<circle cx="334.2" cy="124.1" r="1.17"/>
<circle cx="334.2" cy="131.6" r="1.51"/>
<circle cx="334.2" cy="131.6" r="1.33"/>
<circle cx="334.2" cy="124.1" r="1.33"/>
<circle cx="334.2" cy="131.6" r="1.17"/>
<circle cx="356.2" cy="124.1" r="1.17"/>
<circle cx="356.2" cy="131.6" r="1.17"/>
<circle cx="356.2" cy="124.1" r="1.13"/>
<circle cx="356.2" cy="131.6" r="1.13"/>
<circle cx="356.2" cy="124.1" r="1.48"/>
<circle cx="356.2" cy="131.6" r="1.34"/>
<circle cx="356.2" cy="124.1" r="1.34"/>
<circle cx="356.2" cy="131.6" r="1.49"/>
<circle cx="364.7" cy="125.9" r=".92"/>
<circle cx="365.3" cy="128.7" r=".96"/>
<circle cx="368" cy="129.5" r=".91"/>
<circle cx="368" cy="129.5" r=".98"/>
<circle cx="373.5" cy="120.4" r="8.8"/>
<circle cx="379" cy="129.3" r=".93"/>
<circle cx="381.8" cy="128.7" r=".96"/>
<circle cx="186.6" cy="177.4" r=".83"/>
<circle cx="186.6" cy="166.1" r=".89"/>
<circle cx="198.3" cy="175.7" r="1"/>
<circle cx="201.1" cy="163.3" r=".41"/>
<circle cx="208.8" cy="163.3" r=".4"/>
<circle cx="211.2" cy="163.3" r=".39"/>
<circle cx="218.8" cy="163.3" r=".41"/>
<circle cx="220" cy="177.4" r=".83"/>
<circle cx="220" cy="166.1" r=".89"/>
<circle cx="227.8" cy="163.3" r=".39"/>
<circle cx="235.5" cy="163.3" r=".42"/>
<circle cx="236.3" cy="177.4" r="2.43"/>
<circle cx="236.7" cy="166.1" r=".91"/>
<circle cx="186.6" cy="188.8" r=".89"/>
<circle cx="206.1" cy="198.1" r=".99"/>
<circle cx="220" cy="188.8" r=".89"/>
<circle cx="236.7" cy="188.8" r=".91"/>
<circle cx="239.8" cy="198.1" r=".99"/>
</g>
<path d="M412.4 262.3a2.5 2.5 0 0 0-4.1-1.1 2.5 2.5 0 0 0 1 4.2 2.5 2.5 0 0 0 3.2-2.9l-.1-.2" fill="none" stroke="#000" stroke-width=".3" stroke-dasharray="30.5 1.3 1.3 1.3" stroke-dashoffset="24.5" stroke-linecap="butt"/>
<path d="M414.8 261.5a5 5 0 0 0-8.3-2 5 5 0 0 0 2.2 8.3 5 5 0 0 0 6.2-6l-.1-.3" fill="none" stroke="#000" stroke-width=".3" stroke-dasharray="30.5 1.3 1.3 1.3" stroke-dashoffset="16.7" stroke-linecap="butt"/>
<path d="M345.2 120.4v15.6" fill="none" stroke="#000" stroke-width=".3" stroke-dasharray="30.5 1.3 1.3 1.3" stroke-dashoffset="24.6"/>
<path d="M235.8 177.4h-.8M236.7 178.2v.9M236.7 176.6v-.9M237.5 177.4h.8" fill="none" stroke="#000" stroke-width=".3" stroke-dasharray="30.5 1.3 1.3 1.3"/>
<path d="M410 255.7v14.9" fill="none" stroke="#000" stroke-width=".3" stroke-dasharray="30.5 1.3 1.3 1.3" stroke-dashoffset="25"/>
<path d="M403.4 263l12.6-.1" fill="none" stroke="#000" stroke-width=".3" stroke-dasharray="30.5 1.3 1.3 1.3" stroke-dashoffset="26.1"/>
<path d="M216 248v5" fill="none" stroke="#000" stroke-width=".3" stroke-dasharray="30.5 1.3 1.3 1.3" stroke-dashoffset="29.9"/>
<path d="M183.8 81.2v-21.7M209.7 81.2v-21.7M226.3 81.2v-21.7M252.2 81.2v-21.7" fill="none" stroke="#f00" stroke-width=".3" stroke-dasharray="30.5 1.3 1.3 1.3" stroke-dashoffset="21.6"/>
<g fill="#000">
<path d="M331.2 132.6l.4 .4-.6-.1z"/>
<path d="M158.6 27.3l.6-.1v.3zM183.2 27.2l.6 .1-.6 .2z"/>
<path d="M209.1 21.6l.6 .1-.6 .1zM158.6 21.7l.6-.1v.2zM261.7 50.7l.6 .1-.6 .2zM252.1 50.8l.6-.1v.3zM225.7 21.6l.6 .1-.6 .1zM209.7 21.7l.6-.1v.2z"/>
<path d="M229.5 59.5l.2 .6h-.4zM229.3 80.6h.4l-.2 .6zM266.2 166.1l.1 .6h-.3zM266 188.2h.3l-.1 .6zM269.4 163.8l.2 .6h-.3zM269.3 190.5h.3l-.2 .6z"/>
<path d="M158.6 103.6l.6-.2v.3zM261.7 103.4l.6 .2-.6 .1zM197.1 54.5l.6-.1v.3zM221.5 54.4l.6 .1-.6 .2zM187.1 47.4l.6-.1v.3zM231.6 47.3l.6 .1-.6 .2zM197.1 82l-.1 .6h.3zM209.7 82l-.2 .6h.3zM345.2 136.9l.6-.2v.3zM358.3 136.7l.6 .2-.6 .1zM158.6 158.2l.6-.1v.3zM186.1 158.1l.6 .1-.6 .2zM187.5 189.1l.4 .4 .2-.2zM236.6 189.6l-.1 .6h.3zM187.5 177.4l.6 .2v-.3z"/>
<path d="M326.5 133.7h.3l-.1 .6zM326.7 108.3l.1 .6h-.3z"/>
<path d="M344.6 136.7l.6 .2-.6 .1zM331.6 136.9l.6-.2v.3zM261.7 158.1l.6 .1-.6 .2zM236.6 158.2l.6-.1v.3zM344.1 181.6l.6 .2-.6 .2zM342.7 181.8l.6-.2v.4z"/>
<path d="M186.7 158.2l.6-.1v.3zM219.4 158.1l.6 .1-.6 .2z"/>
<path d="M220 158.2l.6-.1v.3zM236 158.1l.6 .1-.6 .2z"/>
<path d="M338.7 183.4l.2 .6h-.3zM338.6 187.8h.3l-.2 .6z"/>
<path d="M152.5 215.3h.3l-.2 .6zM152.6 166.6l.2 .6h-.3z"/>
</g>
<g font-size="6.3">
<text x="282.1" y="250.3">名称</text>
<text x="347.1" y="250.3">图号</text>
<text x="282.1" y="260.3">材质</text>
<text x="347.1" y="260.3">质量</text>
<text x="383.3" y="262.1">视</text>
<text x="383.3" y="269.9">图</text>
<text x="282.1" y="270.3">版次</text>
<text x="347.1" y="270.3">比例</text>
</g>
<g font-size="4.2">
<text x="4.8" y="237.6">注意：1.行走平行度（正面+侧面），450行程内，≤±0.03mm，1000行程内，≤±0.05mm。</text>
<text x="12.2" y="243.3">2.本体形变，450行程内，≤±0.03mm，1000行程内，≤±0.05mm。</text>
<text x="18.6" y="251.3">型号/规格</text>
<text x="71.7" y="251.3">GTH8-50-BR-M20-C4</text>
<text x="303" y="249.5">GTH8-50-BR-M20-C4</text>
<text x="14.4" y="258.3">螺杆型号/规格</text>
<text x="19.7" y="263.9">有效行程</text>
<text x="63.7" y="258.3">1605</text>
<text x="87.6" y="263.9">50</text>
<text x="89.9" y="258.3">1610</text>
<text x="111.7" y="258.3">1620</text>
<text x="19.7" y="269.5">精度等级</text>
<text x="87.6" y="269.5">C7</text>
<text x="259" y="267">2022/9/23</text>
<text x="19.7" y="275.2">马达容量</text>
<text x="70.6" y="275.2">200/400W（无刹车）</text>
<text x="15.4" y="280.8">重复定位精度</text>
<text x="86.7" y="280.8">0.02</text>
<text x="9.1" y="286.4">感应开关方式及数量</text>
<text x="72.7" y="286.4">外挂型三只（C4）</text>
<text x="15.5" y="292">建议最快速度</text>
<text x="60.5" y="292">250MM/S</text>
<text x="86.7" y="292">500MM/S</text>
<text x="106.4" y="292">1000MMM/S</text>
</g>
<g font-size="4.1">
<text x="239.8" y="178.9">I</text>
<text x="360.9" y="182.7">I</text>
<text x="356.8" y="187.9">1 : 1</text>
</g>
<g font-size="3.5">
<text x="162.8" y="22.9">153 滑台原点位置</text>
<text x="228.7" y="22.9">50 有效行程</text>
<text x="121.9" y="28.6">75.50 滑台极限位置 1</text>
<text x="210.6" y="48.7">135</text>
<text x="264.1" y="52.1">30.50 滑台极限位置 1</text>
<text x="211.5" y="55.8">75</text>
<text x="230.8" y="71.7" transform="rotate(-90 230.8 71.7)">65</text>
<text x="176.1" y="89.2">4 x M6 贯穿</text>
<text x="211.3" y="89.3">2 x</text>
<text x="223" y="89.3">5</text>
<text x="231.3" y="89.3">8</text>
<text x="208" y="104.8">311</text>
<text x="328" y="124.2" transform="rotate(-90 328 124.2)">78</text>
<text x="313.7" y="129.4">基准面</text>
<text x="334.3" y="138.1">40.70</text>
<text x="350.9" y="138.1">41</text>
<text x="170.4" y="159.5">84</text>
<text x="195.7" y="159.5">100</text>
<text x="223" y="159.5">50</text>
<text x="241.2" y="159.5">77</text>
<text x="189.5" y="176.9">2 x</text>
<text x="201" y="176.9">5 H7</text>
<text x="214.9" y="176.9">4</text>
<text x="267.5" y="178.7" transform="rotate(-90 267.5 178.7)">68</text>
<text x="270.7" y="178.7" transform="rotate(-90 270.7 178.7)">82</text>
<text x="347.7" y="183.1">2</text>
<text x="153.9" y="196" transform="rotate(-90 153.9 196)">148</text>
<text x="204.5" y="195.9">2 x M6</text>
<text x="221.1" y="195.9">15</text>
<text x="239.1" y="195.9">4 x M6</text>
<text x="253.9" y="195.9">15</text>
<text x="208.9" y="199.4">5.40 贯穿</text>
<text x="242.6" y="199.4">5.40 贯穿</text>
<text x="338.3" y="201" transform="rotate(-90 338.3 201)">+0.012</text>
<text x="341.8" y="199.2" transform="rotate(-90 341.8 199.2)">0</text>
<text x="341.8" y="204.5" transform="rotate(-90 341.8 204.5)">5</text>
<text x="221.4" y="246.8">1</text>
<text x="221.4" y="251.8">2</text>
<text x="218.8" y="256.8">序号</text>
<text x="232.2" y="256.8">修 订 版 次</text>
<text x="257.5" y="256.8">设计变更编号</text>
<text x="228.2" y="261.8">设</text>
<text x="240.1" y="261.8">计</text>
<text x="252" y="261.8">变</text>
<text x="263.9" y="261.8">更</text>
<text x="219.1" y="266.7">设 计</text>
<text x="368.3" y="269.3">1:3</text>
<text x="219.1" y="271.7">校 核</text>
<text x="219.1" y="276.7">批 准</text>
<text x="222.9" y="282.7">技术要求：</text>
<text x="231.8" y="287.3">1、未标注公差全部 0.1</text>
<text x="231.7" y="291.8">2、未标注倒角全部C0.3</text>
</g>
</svg>
